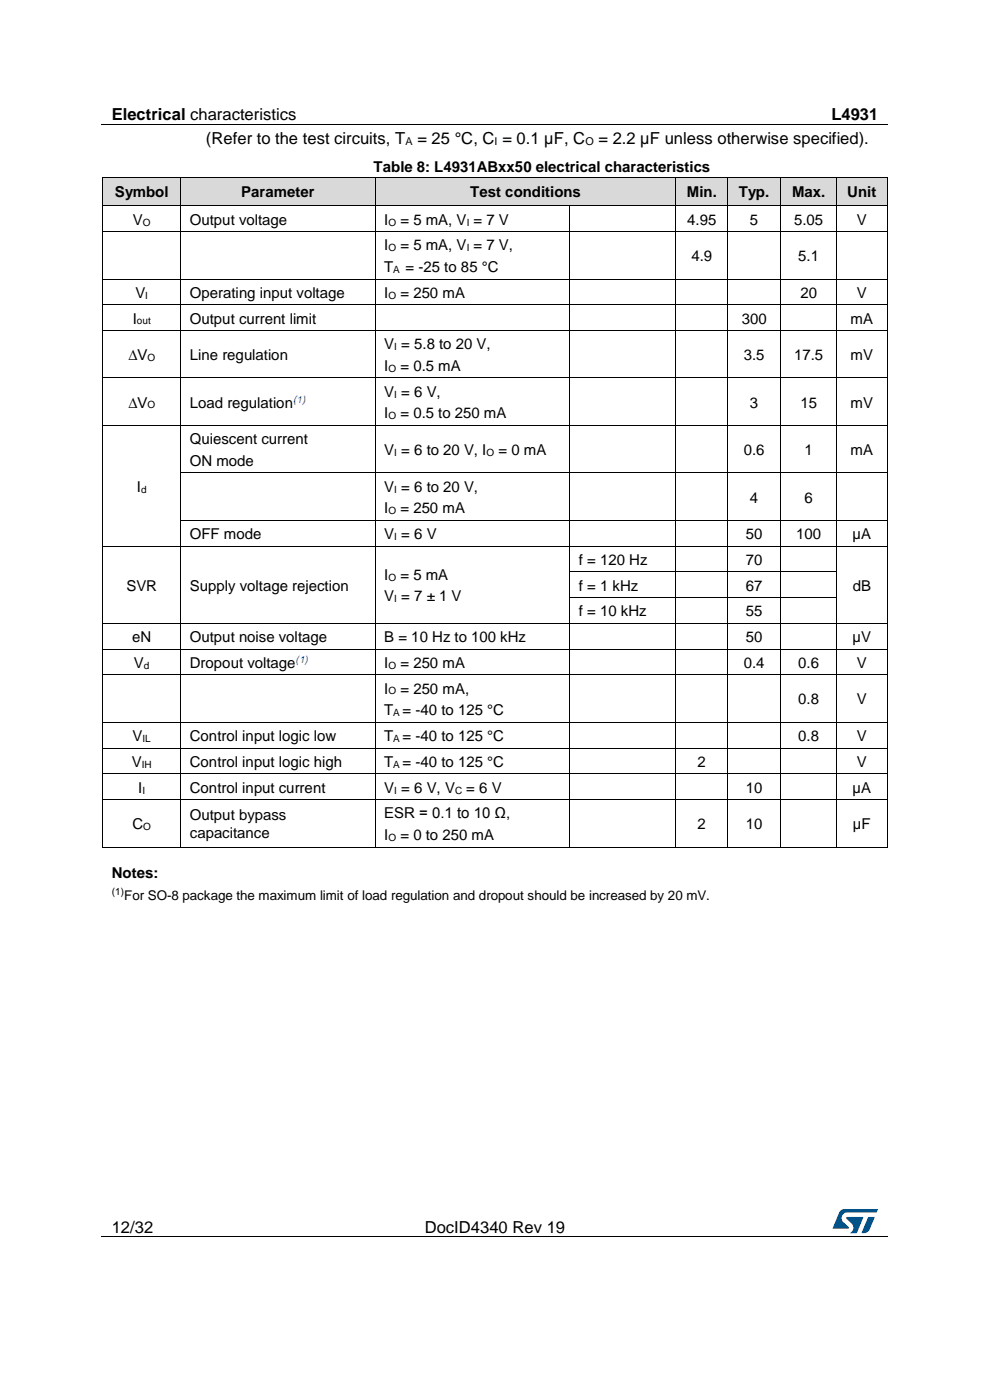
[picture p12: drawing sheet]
<svg xmlns="http://www.w3.org/2000/svg" width="210mm" height="297mm" viewBox="0 0 210 297" stroke-linecap="round" stroke-linejoin="round" font-family="sans-serif">
<path d="M21.5 26.5h166.8M21.5 262.4h166.8" fill="none" stroke="#000" stroke-width=".21"/>
<g fill="#000">
<path d="M105.3 26.4h.1v.1h-.1z" fill-rule="evenodd"/>
<path d="M61.6 262.3h.1v.2h-.1z" fill-rule="evenodd"/>
<path d="M148 262.3h.2v.2h-.2z" fill-rule="evenodd"/>
</g>
<g fill="#005288">
<path d="M178.2 256.9l.6-.4h.4l7 .1-.3 .6h-6.1a1.26 1.26 0 0 0-1.3 1.1 1.26 1.26 0 0 0 .8 1.4l.7 .6v.3l-3.3 .1z"/>
<path d="M184.2 258.2l1.3 .1-1 2.5a1.32 1.32 0 0 1-1.7 .7z"/>
<path d="M179.6 258.2l3.6 .1-1.5 3.3h-1.4a1.35 1.35 0 0 0 .7-1.2 1.35 1.35 0 0 0-.8-1.2l-.6-.6z"/>
</g>
<g fill="#d9d9d9">
<path d="M21.9 37.6h16.4v6h-16.4z" fill-rule="evenodd"/>
<path d="M23.7 37.6h12.8v6h-12.8z" fill-rule="evenodd"/>
<path d="M38.4 37.6h41.2v6h-41.2z" fill-rule="evenodd"/>
<path d="M40.3 37.6h37.4v6h-37.4z" fill-rule="evenodd"/>
<path d="M79.6 37.6h63.7v6h-63.7z" fill-rule="evenodd"/>
<path d="M81.5 37.6h60v6h-60z" fill-rule="evenodd"/>
<path d="M143.4 37.6h10.9v6h-10.9z" fill-rule="evenodd"/>
<path d="M145.3 37.6h7.2v6h-7.2z" fill-rule="evenodd"/>
<path d="M154.4 37.6h11.2v6h-11.2z" fill-rule="evenodd"/>
<path d="M156.3 37.6h7.4v6h-7.4z" fill-rule="evenodd"/>
<path d="M165.7 37.6h11.7v6h-11.7z" fill-rule="evenodd"/>
<path d="M167.5 37.6h8v6h-8z" fill-rule="evenodd"/>
<path d="M177.5 37.6h10.7v6h-10.7z" fill-rule="evenodd"/>
<path d="M179.3 37.6h7.1v6h-7.1z" fill-rule="evenodd"/>
</g>
<g fill="#000">
<path d="M21.7 37.5l.1 .1z" fill-rule="evenodd"/>
<path d="M21.7 37.5l.1 .1z" fill-rule="evenodd"/>
<path d="M38.3 37.5l.1 .1z" fill-rule="evenodd"/>
<path d="M79.6 37.5v.1z" fill-rule="evenodd"/>
<path d="M143.3 37.5l.1 .1z" fill-rule="evenodd"/>
<path d="M154.3 37.5l.1 .1z" fill-rule="evenodd"/>
<path d="M165.6 37.5v.1z" fill-rule="evenodd"/>
<path d="M177.4 37.5l.1 .1z" fill-rule="evenodd"/>
<path d="M188.2 37.5l.1 .1z" fill-rule="evenodd"/>
<path d="M188.2 37.5l.1 .1z" fill-rule="evenodd"/>
<path d="M21.7 43.6h.2v.2h-.2z" fill-rule="evenodd"/>
<path d="M21.7 43.6h.2v.2h-.2z" fill-rule="evenodd"/>
<path d="M21.7 49.1h.2v.1h-.2z" fill-rule="evenodd"/>
<path d="M21.7 59.1h.2v.2h-.2z" fill-rule="evenodd"/>
<path d="M21.9 43.6h.1v.2h-.1z" fill-rule="evenodd"/>
<path d="M38.3 43.6h.1v.2h-.1z" fill-rule="evenodd"/>
<path d="M38.3 49.1h.1v.1h-.1z" fill-rule="evenodd"/>
<path d="M38.3 59.1h.1v.2h-.1z" fill-rule="evenodd"/>
<path d="M38.4 43.6h.2v.2h-.2z" fill-rule="evenodd"/>
<path d="M79.5 43.6h.2v.2h-.2z" fill-rule="evenodd"/>
<path d="M79.5 49.1h.2v.1h-.2z" fill-rule="evenodd"/>
<path d="M79.5 59.1h.2v.2h-.2z" fill-rule="evenodd"/>
<path d="M79.7 43.6h.2v.2h-.2z" fill-rule="evenodd"/>
<path d="M120.8 43.6h.2v.2h-.2z" fill-rule="evenodd"/>
<path d="M120.8 49.1h.2v.1h-.2z" fill-rule="evenodd"/>
<path d="M120.8 59.1h.2v.2h-.2z" fill-rule="evenodd"/>
<path d="M143.2 43.6h.2v.2h-.2z" fill-rule="evenodd"/>
<path d="M143.2 49.1h.2v.1h-.2z" fill-rule="evenodd"/>
<path d="M143.2 59.1h.2v.2h-.2z" fill-rule="evenodd"/>
<path d="M143.4 43.6h.2v.2h-.2z" fill-rule="evenodd"/>
<path d="M154.3 43.6h.2v.2h-.2z" fill-rule="evenodd"/>
<path d="M154.3 49.1h.2v.1h-.2z" fill-rule="evenodd"/>
<path d="M154.3 59.1h.2v.2h-.2z" fill-rule="evenodd"/>
<path d="M154.5 43.6h.1v.2h-.1z" fill-rule="evenodd"/>
<path d="M165.5 43.6h.2v.2h-.2z" fill-rule="evenodd"/>
<path d="M165.5 49.1h.2v.1h-.2z" fill-rule="evenodd"/>
<path d="M165.5 59.1h.2v.2h-.2z" fill-rule="evenodd"/>
<path d="M165.7 43.6h.2v.2h-.2z" fill-rule="evenodd"/>
<path d="M177.3 43.6h.2v.2h-.2z" fill-rule="evenodd"/>
<path d="M177.3 49.1h.2v.1h-.2z" fill-rule="evenodd"/>
<path d="M177.3 59.1h.2v.2h-.2z" fill-rule="evenodd"/>
<path d="M177.5 43.6h.2v.2h-.2z" fill-rule="evenodd"/>
<path d="M188.2 43.6h.1v.2h-.1z" fill-rule="evenodd"/>
<path d="M188.2 43.6h.1v.2h-.1z" fill-rule="evenodd"/>
<path d="M188.2 49.1h.1v.1h-.1z" fill-rule="evenodd"/>
<path d="M188.2 59.1h.1v.2h-.1z" fill-rule="evenodd"/>
<path d="M21.7 64.6h.2v.2h-.2z" fill-rule="evenodd"/>
<path d="M21.7 70.1h.2v.1h-.2z" fill-rule="evenodd"/>
<path d="M38.3 64.6h.1v.2h-.1z" fill-rule="evenodd"/>
<path d="M38.3 70.1h.1v.1h-.1z" fill-rule="evenodd"/>
<path d="M79.5 64.6h.2v.2h-.2z" fill-rule="evenodd"/>
<path d="M79.5 70.1h.2v.1h-.2z" fill-rule="evenodd"/>
<path d="M120.8 64.6h.2v.2h-.2z" fill-rule="evenodd"/>
<path d="M120.8 70.1h.2v.1h-.2z" fill-rule="evenodd"/>
<path d="M143.2 64.6h.2v.2h-.2z" fill-rule="evenodd"/>
<path d="M143.2 70.1h.2v.1h-.2z" fill-rule="evenodd"/>
<path d="M154.3 64.6h.2v.2h-.2z" fill-rule="evenodd"/>
<path d="M154.3 70.1h.2v.1h-.2z" fill-rule="evenodd"/>
<path d="M165.5 64.6h.2v.2h-.2z" fill-rule="evenodd"/>
<path d="M165.5 70.1h.2v.1h-.2z" fill-rule="evenodd"/>
<path d="M177.3 64.6h.2v.2h-.2z" fill-rule="evenodd"/>
<path d="M177.3 70.1h.2v.1h-.2z" fill-rule="evenodd"/>
<path d="M188.2 64.6h.1v.2h-.1z" fill-rule="evenodd"/>
<path d="M188.2 70.1h.1v.1h-.1z" fill-rule="evenodd"/>
<path d="M21.7 80.1h.2v.2h-.2z" fill-rule="evenodd"/>
<path d="M21.7 90.2h.2v.1h-.2z" fill-rule="evenodd"/>
<path d="M38.3 80.1h.1v.2h-.1z" fill-rule="evenodd"/>
<path d="M38.3 90.2h.1v.1h-.1z" fill-rule="evenodd"/>
<path d="M79.5 80.1h.2v.2h-.2z" fill-rule="evenodd"/>
<path d="M79.5 90.2h.2v.1h-.2z" fill-rule="evenodd"/>
<path d="M120.8 80.1h.2v.2h-.2z" fill-rule="evenodd"/>
<path d="M120.8 90.2h.2v.1h-.2z" fill-rule="evenodd"/>
<path d="M143.2 80.1h.2v.2h-.2z" fill-rule="evenodd"/>
<path d="M143.2 90.2h.2v.1h-.2z" fill-rule="evenodd"/>
<path d="M154.3 80.1h.2v.2h-.2z" fill-rule="evenodd"/>
<path d="M154.3 90.2h.2v.1h-.2z" fill-rule="evenodd"/>
<path d="M165.5 80.1h.2v.2h-.2z" fill-rule="evenodd"/>
<path d="M165.5 90.2h.2v.1h-.2z" fill-rule="evenodd"/>
<path d="M177.3 80.1h.2v.2h-.2z" fill-rule="evenodd"/>
<path d="M177.3 90.2h.2v.1h-.2z" fill-rule="evenodd"/>
<path d="M188.2 80.1h.1v.2h-.1z" fill-rule="evenodd"/>
<path d="M188.2 90.2h.1v.1h-.1z" fill-rule="evenodd"/>
<path d="M21.7 100.2h.2v.2h-.2z" fill-rule="evenodd"/>
<path d="M21.7 110.3h.2v.2h-.2z" fill-rule="evenodd"/>
<path d="M21.7 115.8h.2v.1h-.2z" fill-rule="evenodd"/>
<path d="M38.3 100.2h.1v.2h-.1z" fill-rule="evenodd"/>
<path d="M38.3 110.3h.1v.2h-.1z" fill-rule="evenodd"/>
<path d="M38.3 115.8h.1v.1h-.1z" fill-rule="evenodd"/>
<path d="M79.5 100.2h.2v.2h-.2z" fill-rule="evenodd"/>
<path d="M79.5 110.3h.2v.2h-.2z" fill-rule="evenodd"/>
<path d="M79.5 115.8h.2v.1h-.2z" fill-rule="evenodd"/>
<path d="M120.8 100.2h.2v.2h-.2z" fill-rule="evenodd"/>
<path d="M120.8 110.3h.2v.2h-.2z" fill-rule="evenodd"/>
<path d="M120.8 115.8h.2v.1h-.2z" fill-rule="evenodd"/>
<path d="M143.2 100.2h.2v.2h-.2z" fill-rule="evenodd"/>
<path d="M143.2 110.3h.2v.2h-.2z" fill-rule="evenodd"/>
<path d="M143.2 115.8h.2v.1h-.2z" fill-rule="evenodd"/>
<path d="M154.3 100.2h.2v.2h-.2z" fill-rule="evenodd"/>
<path d="M154.3 110.3h.2v.2h-.2z" fill-rule="evenodd"/>
<path d="M154.3 115.8h.2v.1h-.2z" fill-rule="evenodd"/>
<path d="M165.5 100.2h.2v.2h-.2z" fill-rule="evenodd"/>
<path d="M165.5 110.3h.2v.2h-.2z" fill-rule="evenodd"/>
<path d="M165.5 115.8h.2v.1h-.2z" fill-rule="evenodd"/>
<path d="M177.3 100.2h.2v.2h-.2z" fill-rule="evenodd"/>
<path d="M177.3 110.3h.2v.2h-.2z" fill-rule="evenodd"/>
<path d="M177.3 115.8h.2v.1h-.2z" fill-rule="evenodd"/>
<path d="M188.2 100.2h.1v.2h-.1z" fill-rule="evenodd"/>
<path d="M188.2 110.3h.1v.2h-.1z" fill-rule="evenodd"/>
<path d="M188.2 115.8h.1v.1h-.1z" fill-rule="evenodd"/>
<path d="M21.7 121.2h.2v.2h-.2z" fill-rule="evenodd"/>
<path d="M21.7 126.7h.2v.1h-.2z" fill-rule="evenodd"/>
<path d="M21.7 132.2h.2v.2h-.2z" fill-rule="evenodd"/>
<path d="M21.7 137.6h.2v.2h-.2z" fill-rule="evenodd"/>
<path d="M38.3 121.2h.1v.2h-.1z" fill-rule="evenodd"/>
<path d="M38.3 126.7h.1v.1h-.1z" fill-rule="evenodd"/>
<path d="M38.3 132.2h.1v.2h-.1z" fill-rule="evenodd"/>
<path d="M38.3 137.6h.1v.2h-.1z" fill-rule="evenodd"/>
<path d="M79.5 121.2h.2v.2h-.2z" fill-rule="evenodd"/>
<path d="M79.5 126.7h.2v.1h-.2z" fill-rule="evenodd"/>
<path d="M79.5 132.2h.2v.2h-.2z" fill-rule="evenodd"/>
<path d="M79.5 137.6h.2v.2h-.2z" fill-rule="evenodd"/>
<path d="M120.8 121.2h.2v.2h-.2z" fill-rule="evenodd"/>
<path d="M120.8 126.7h.2v.1h-.2z" fill-rule="evenodd"/>
<path d="M120.8 132.2h.2v.2h-.2z" fill-rule="evenodd"/>
<path d="M120.8 137.6h.2v.2h-.2z" fill-rule="evenodd"/>
<path d="M143.2 121.2h.2v.2h-.2z" fill-rule="evenodd"/>
<path d="M143.2 126.7h.2v.1h-.2z" fill-rule="evenodd"/>
<path d="M143.2 132.2h.2v.2h-.2z" fill-rule="evenodd"/>
<path d="M143.2 137.6h.2v.2h-.2z" fill-rule="evenodd"/>
<path d="M154.3 121.2h.2v.2h-.2z" fill-rule="evenodd"/>
<path d="M154.3 126.7h.2v.1h-.2z" fill-rule="evenodd"/>
<path d="M154.3 132.2h.2v.2h-.2z" fill-rule="evenodd"/>
<path d="M154.3 137.6h.2v.2h-.2z" fill-rule="evenodd"/>
<path d="M165.5 121.2h.2v.2h-.2z" fill-rule="evenodd"/>
<path d="M165.5 126.7h.2v.1h-.2z" fill-rule="evenodd"/>
<path d="M165.5 132.2h.2v.2h-.2z" fill-rule="evenodd"/>
<path d="M165.5 137.6h.2v.2h-.2z" fill-rule="evenodd"/>
<path d="M177.3 121.2h.2v.2h-.2z" fill-rule="evenodd"/>
<path d="M177.3 126.7h.2v.1h-.2z" fill-rule="evenodd"/>
<path d="M177.3 132.2h.2v.2h-.2z" fill-rule="evenodd"/>
<path d="M177.3 137.6h.2v.2h-.2z" fill-rule="evenodd"/>
<path d="M188.2 121.2h.1v.2h-.1z" fill-rule="evenodd"/>
<path d="M188.2 126.7h.1v.1h-.1z" fill-rule="evenodd"/>
<path d="M188.2 132.2h.1v.2h-.1z" fill-rule="evenodd"/>
<path d="M188.2 137.6h.1v.2h-.1z" fill-rule="evenodd"/>
<path d="M21.7 143.1h.2v.2h-.2z" fill-rule="evenodd"/>
<path d="M21.7 153.1h.2v.2h-.2z" fill-rule="evenodd"/>
<path d="M21.7 158.6h.2v.2h-.2z" fill-rule="evenodd"/>
<path d="M38.3 143.1h.1v.2h-.1z" fill-rule="evenodd"/>
<path d="M38.3 153.1h.1v.2h-.1z" fill-rule="evenodd"/>
<path d="M38.3 158.6h.1v.2h-.1z" fill-rule="evenodd"/>
<path d="M79.5 143.1h.2v.2h-.2z" fill-rule="evenodd"/>
<path d="M79.5 153.1h.2v.2h-.2z" fill-rule="evenodd"/>
<path d="M79.5 158.6h.2v.2h-.2z" fill-rule="evenodd"/>
<path d="M120.8 143.1h.2v.2h-.2z" fill-rule="evenodd"/>
<path d="M120.8 153.1h.2v.2h-.2z" fill-rule="evenodd"/>
<path d="M120.8 158.6h.2v.2h-.2z" fill-rule="evenodd"/>
<path d="M143.2 143.1h.2v.2h-.2z" fill-rule="evenodd"/>
<path d="M143.2 153.1h.2v.2h-.2z" fill-rule="evenodd"/>
<path d="M143.2 158.6h.2v.2h-.2z" fill-rule="evenodd"/>
<path d="M154.3 143.1h.2v.2h-.2z" fill-rule="evenodd"/>
<path d="M154.3 153.1h.2v.2h-.2z" fill-rule="evenodd"/>
<path d="M154.3 158.6h.2v.2h-.2z" fill-rule="evenodd"/>
<path d="M165.5 143.1h.2v.2h-.2z" fill-rule="evenodd"/>
<path d="M165.5 153.1h.2v.2h-.2z" fill-rule="evenodd"/>
<path d="M165.5 158.6h.2v.2h-.2z" fill-rule="evenodd"/>
<path d="M177.3 143.1h.2v.2h-.2z" fill-rule="evenodd"/>
<path d="M177.3 153.1h.2v.2h-.2z" fill-rule="evenodd"/>
<path d="M177.3 158.6h.2v.2h-.2z" fill-rule="evenodd"/>
<path d="M188.2 143.1h.1v.2h-.1z" fill-rule="evenodd"/>
<path d="M188.2 153.1h.1v.2h-.1z" fill-rule="evenodd"/>
<path d="M188.2 158.6h.1v.2h-.1z" fill-rule="evenodd"/>
<path d="M21.7 164.1h.2v.2h-.2z" fill-rule="evenodd"/>
<path d="M21.7 169.6h.2v.1h-.2z" fill-rule="evenodd"/>
<path d="M21.7 179.6h.2v.2h-.2z" fill-rule="evenodd"/>
<path d="M21.7 179.6h.2v.2h-.2z" fill-rule="evenodd"/>
<path d="M38.3 164.1h.1v.2h-.1z" fill-rule="evenodd"/>
<path d="M38.3 169.6h.1v.1h-.1z" fill-rule="evenodd"/>
<path d="M38.3 179.6h.1v.2h-.1z" fill-rule="evenodd"/>
<path d="M79.5 164.1h.2v.2h-.2z" fill-rule="evenodd"/>
<path d="M79.5 169.6h.2v.1h-.2z" fill-rule="evenodd"/>
<path d="M79.5 179.6h.2v.2h-.2z" fill-rule="evenodd"/>
<path d="M120.8 164.1h.2v.2h-.2z" fill-rule="evenodd"/>
<path d="M120.8 169.6h.2v.1h-.2z" fill-rule="evenodd"/>
<path d="M120.8 179.6h.2v.2h-.2z" fill-rule="evenodd"/>
<path d="M143.2 164.1h.2v.2h-.2z" fill-rule="evenodd"/>
<path d="M143.2 169.6h.2v.1h-.2z" fill-rule="evenodd"/>
<path d="M143.2 179.6h.2v.2h-.2z" fill-rule="evenodd"/>
<path d="M154.3 164.1h.2v.2h-.2z" fill-rule="evenodd"/>
<path d="M154.3 169.6h.2v.1h-.2z" fill-rule="evenodd"/>
<path d="M154.3 179.6h.2v.2h-.2z" fill-rule="evenodd"/>
<path d="M165.5 164.1h.2v.2h-.2z" fill-rule="evenodd"/>
<path d="M165.5 169.6h.2v.1h-.2z" fill-rule="evenodd"/>
<path d="M165.5 179.6h.2v.2h-.2z" fill-rule="evenodd"/>
<path d="M177.3 164.1h.2v.2h-.2z" fill-rule="evenodd"/>
<path d="M177.3 169.6h.2v.1h-.2z" fill-rule="evenodd"/>
<path d="M177.3 179.6h.2v.2h-.2z" fill-rule="evenodd"/>
<path d="M188.2 164.1h.1v.2h-.1z" fill-rule="evenodd"/>
<path d="M188.2 169.6h.1v.1h-.1z" fill-rule="evenodd"/>
<path d="M188.2 179.6h.1v.2h-.1z" fill-rule="evenodd"/>
<path d="M188.2 179.6h.1v.2h-.1z" fill-rule="evenodd"/>
</g>
<g fill="none" stroke="#000" stroke-width=".21">
<path d="M21.8 37.6v6M21.8 37.6h16.5M38.4 37.6v6M38.4 37.6h41.2M79.6 37.6v6M79.6 37.6h63.7M143.3 37.6v6M143.4 37.6h10.9M154.4 37.6v6M154.4 37.6h11.2M165.6 37.6v6M165.6 37.6h11.8"/>
<path d="M177.4 37.6v6M177.5 37.6h10.7M188.3 37.6v6M21.8 43.8v5.3M21.8 49.2v9.9M21.8 59.3v5.3M21.9 49.2h16.4M21.9 59.2h16.4M22 43.7h16.3M38.4 43.8v5.3M38.4 49.2v9.9M38.4 59.3v5.3"/>
<path d="M38.4 49.2h41.1M38.4 59.2h41.1M38.6 43.7h40.9M79.6 43.8v5.3M79.6 49.2v9.9M79.6 59.3v5.3M79.7 49.2h41.1M79.7 59.2h41.1M79.9 43.7h40.9M120.9 43.8v5.3M120.9 49.2v9.9M120.9 59.3v5.3"/>
<path d="M121 43.7h22.2M121 49.2h22.2M121 59.2h22.2M143.3 43.8v5.3M143.3 49.2v9.9M143.3 59.3v5.3M143.4 49.2h10.9M143.4 59.2h10.9M143.6 43.7h10.7M154.4 43.8v5.3M154.4 49.2v9.9M154.4 59.3v5.3"/>
<path d="M154.5 49.2h11M154.5 59.2h11M154.6 43.7h10.9M165.6 43.8v5.3M165.6 49.2v9.9M165.6 59.3v5.3M165.7 49.2h11.6M165.7 59.2h11.6M165.9 43.7h11.4M177.4 43.8v5.3M177.4 49.2v9.9M177.4 59.3v5.3"/>
<path d="M177.5 49.2h10.7M177.5 59.2h10.7M177.7 43.7h10.5M188.3 43.8v5.3M188.3 49.2v9.9M188.3 59.3v5.3M21.8 64.8v5.3M21.8 70.2v9.9M21.9 64.7h16.4M21.9 70.2h16.4M38.4 64.8v5.3M38.4 70.2v9.9"/>
<path d="M38.4 64.7h41.1M38.4 70.2h41.1M79.6 64.8v5.3M79.6 70.2v9.9M79.7 64.7h41.1M79.7 70.2h41.1M120.9 64.8v5.3M120.9 70.2v9.9M121 64.7h22.2M121 70.2h22.2M143.3 64.8v5.3M143.3 70.2v9.9"/>
<path d="M143.4 64.7h10.9M143.4 70.2h10.9M154.4 64.8v5.3M154.4 70.2v9.9M154.5 64.7h11M154.5 70.2h11M165.6 64.8v5.3M165.6 70.2v9.9M165.7 64.7h11.6M165.7 70.2h11.6M177.4 64.8v5.3M177.4 70.2v9.9"/>
<path d="M177.5 64.7h10.7M177.5 70.2h10.7M188.3 64.8v5.3M188.3 70.2v9.9M21.8 80.3v9.9M21.8 90.3v9.9M21.9 80.2h16.4M21.9 90.3h16.4M38.4 80.3v9.9M38.4 90.3v9.9M38.4 80.2h41.1M38.4 90.3h41.1"/>
<path d="M79.6 80.3v9.9M79.6 90.3v9.9M79.7 80.2h41.1M79.7 90.3h41.1M120.9 80.3v9.9M120.9 90.3v9.9M121 80.2h22.2M121 90.3h22.2M143.3 80.3v9.9M143.3 90.3v9.9M143.4 80.2h10.9M143.4 90.3h10.9"/>
<path d="M154.4 80.3v9.9M154.4 90.3v9.9M154.5 80.2h11M154.5 90.3h11M165.6 80.3v9.9M165.6 90.3v9.9M165.7 80.2h11.6M165.7 90.3h11.6M177.4 80.3v9.9M177.4 90.3v9.9M177.5 80.2h10.7M177.5 90.3h10.7"/>
<path d="M188.3 80.3v9.9M188.3 90.3v9.9M21.8 100.4v9.9M21.8 110.5v5.3M21.8 115.9v5.3M21.9 115.8h16.4M38.4 100.4v9.9M38.4 110.5v5.3M38.4 115.9v5.3M38.4 100.3h41.1M38.4 110.4h41.1M38.4 115.8h41.1"/>
<path d="M79.6 100.4v9.9M79.6 110.5v5.3M79.6 115.9v5.3M79.7 100.3h41.1M79.7 110.4h41.1M79.7 115.8h41.1M120.9 100.4v9.9M120.9 110.5v5.3M120.9 115.9v5.3M121 100.3h22.2M121 110.4h22.2M121 115.8h22.2"/>
<path d="M143.3 100.4v9.9M143.3 110.5v5.3M143.3 115.9v5.3M143.4 100.3h10.9M143.4 110.4h10.9M143.4 115.8h10.9M154.4 100.4v9.9M154.4 110.5v5.3M154.4 115.9v5.3M154.5 100.3h11M154.5 110.4h11M154.5 115.8h11"/>
<path d="M165.6 100.4v9.9M165.6 110.5v5.3M165.6 115.9v5.3M165.7 100.3h11.6M165.7 110.4h11.6M165.7 115.8h11.6M177.4 100.4v9.9M177.4 110.5v5.3M177.4 115.9v5.3M177.5 100.3h10.7M177.5 110.4h10.7M177.5 115.8h10.7"/>
<path d="M188.3 100.4v9.9M188.3 110.5v5.3M188.3 115.9v5.3M21.8 121.4v5.3M21.8 126.8v5.4M21.8 132.4v5.2M21.8 137.8v5.3M21.9 132.3h16.4M21.9 137.7h16.4M38.4 121.4v5.3M38.4 126.8v5.4M38.4 132.4v5.2"/>
<path d="M38.4 137.8v5.3M38.4 132.3h41.1M38.4 137.7h41.1M79.6 121.4v5.3M79.6 126.8v5.4M79.6 132.4v5.2M79.6 137.8v5.3M79.7 132.3h41.1M79.7 137.7h41.1M120.9 121.4v5.3M120.9 126.8v5.4M120.9 132.4v5.2"/>
<path d="M120.9 137.8v5.3M121 121.3h22.2M121 126.8h22.2M121 132.3h22.2M121 137.7h22.2M143.3 121.4v5.3M143.3 126.8v5.4M143.3 132.4v5.2M143.3 137.8v5.3M143.4 121.3h10.9M143.4 126.8h10.9M143.4 132.3h10.9"/>
<path d="M143.4 137.7h10.9M154.4 121.4v5.3M154.4 126.8v5.4M154.4 132.4v5.2M154.4 137.8v5.3M154.5 121.3h11M154.5 126.8h11M154.5 132.3h11M154.5 137.7h11M165.6 121.4v5.3M165.6 126.8v5.4M165.6 132.4v5.2"/>
<path d="M165.6 137.8v5.3M165.7 121.3h11.6M165.7 126.8h11.6M165.7 132.3h11.6M165.7 137.7h11.6M177.4 121.4v5.3M177.4 126.8v5.4M177.4 132.4v5.2M177.4 137.8v5.3M177.5 132.3h10.7M177.5 137.7h10.7M188.3 121.4v5.3"/>
<path d="M188.3 126.8v5.4M188.3 132.4v5.2M188.3 137.8v5.3M21.8 143.3v9.8M21.8 153.3v5.3M21.8 158.8v5.3M21.9 143.2h16.4M21.9 153.2h16.4M21.9 158.7h16.4M38.4 143.3v9.8M38.4 153.3v5.3M38.4 158.8v5.3"/>
<path d="M38.4 143.2h41.1M38.4 153.2h41.1M38.4 158.7h41.1M79.6 143.3v9.8M79.6 153.3v5.3M79.6 158.8v5.3M79.7 143.2h41.1M79.7 153.2h41.1M79.7 158.7h41.1M120.9 143.3v9.8M120.9 153.3v5.3M120.9 158.8v5.3"/>
<path d="M121 143.2h22.2M121 153.2h22.2M121 158.7h22.2M143.3 143.3v9.8M143.3 153.3v5.3M143.3 158.8v5.3M143.4 143.2h10.9M143.4 153.2h10.9M143.4 158.7h10.9M154.4 143.3v9.8M154.4 153.3v5.3M154.4 158.8v5.3"/>
<path d="M154.5 143.2h11M154.5 153.2h11M154.5 158.7h11M165.6 143.3v9.8M165.6 153.3v5.3M165.6 158.8v5.3M165.7 143.2h11.6M165.7 153.2h11.6M165.7 158.7h11.6M177.4 143.3v9.8M177.4 153.3v5.3M177.4 158.8v5.3"/>
<path d="M177.5 143.2h10.7M177.5 153.2h10.7M177.5 158.7h10.7M188.3 143.3v9.8M188.3 153.3v5.3M188.3 158.8v5.3M21.8 164.3v5.3M21.8 169.7v9.9M21.9 164.2h16.4M21.9 169.7h16.4M21.9 179.7h16.4M38.4 164.3v5.3"/>
<path d="M38.4 169.7v9.9M38.4 164.2h41.1M38.4 169.7h41.1M38.4 179.7h41.1M79.6 164.3v5.3M79.6 169.7v9.9M79.7 164.2h41.1M79.7 169.7h41.1M79.7 179.7h41.1M120.9 164.3v5.3M120.9 169.7v9.9M121 164.2h22.2"/>
<path d="M121 169.7h22.2M121 179.7h22.2M143.3 164.3v5.3M143.3 169.7v9.9M143.4 164.2h10.9M143.4 169.7h10.9M143.4 179.7h10.9M154.4 164.3v5.3M154.4 169.7v9.9M154.5 164.2h11M154.5 169.7h11M154.5 179.7h11"/>
<path d="M165.6 164.3v5.3M165.6 169.7v9.9M165.7 164.2h11.6M165.7 169.7h11.6M165.7 179.7h11.6M177.4 164.3v5.3M177.4 169.7v9.9M177.5 164.2h10.7M177.5 169.7h10.7M177.5 179.7h10.7M188.3 164.3v5.3M188.3 169.7v9.9"/>
</g>
<g font-size="3.5">
<text x="23.7" y="25.5">Electrical characteristics</text>
<text x="176.4" y="25.5">L4931</text>
<text x="43.7" y="30.6">(Refer to the test circuits, T</text>
<text x="88.5" y="30.6">= 25 °C, C = 0.1 µF, C</text>
<text x="126.9" y="30.6">= 2.2 µF unless otherwise specified).</text>
<text x="23.7" y="261.5">12/32</text>
<text x="90.1" y="261.5">DocID4340 Rev 19</text>
</g>
<g font-size="3.2">
<text x="24.4" y="41.7">Symbol</text>
<text x="51.2" y="41.7">Parameter</text>
<text x="79.3" y="36.4">Table 8: L4931ABxx50 electrical characteristics</text>
<text x="99.8" y="41.7">Test conditions</text>
<text x="145.7" y="41.7">Min.</text>
<text x="156.7" y="41.7">Typ.</text>
<text x="168" y="41.7">Max.</text>
<text x="179.7" y="41.7">Unit</text>
<text x="28.2" y="47.7">V</text>
<text x="40.3" y="47.7">Output voltage</text>
<text x="81.5" y="47.7">I</text>
<text x="84.9" y="47.7">= 5 mA, V = 7 V</text>
<text x="145.8" y="47.7">4.95</text>
<text x="159.1" y="47.7">5</text>
<text x="168.4" y="47.7">5.05</text>
<text x="181.8" y="47.7">V</text>
<text x="81.5" y="53.1">I</text>
<text x="84.9" y="53.1">= 5 mA, V = 7 V,</text>
<text x="81.5" y="57.7">T</text>
<text x="86" y="57.7">= -25 to 85 °C</text>
<text x="146.7" y="55.4">4.9</text>
<text x="169.3" y="55.4">5.1</text>
<text x="28.7" y="63.2">V</text>
<text x="40.3" y="63.2">Operating input voltage</text>
<text x="81.5" y="63.2">I</text>
<text x="84.9" y="63.2">= 250 mA</text>
<text x="169.8" y="63.2">20</text>
<text x="181.8" y="63.2">V</text>
<text x="28.2" y="68.7">I</text>
<text x="40.3" y="68.7">Output current limit</text>
<text x="157.3" y="68.7">300</text>
<text x="180.4" y="68.7">mA</text>
<text x="27.2" y="76.4">∆V</text>
<text x="40.3" y="76.4">Line regulation</text>
<text x="81.5" y="74.1">V = 5.8 to 20 V,</text>
<text x="157.8" y="76.4">3.5</text>
<text x="168.4" y="76.4">17.5</text>
<text x="180.4" y="76.4">mV</text>
<text x="81.5" y="78.7">I</text>
<text x="84.9" y="78.7">= 0.5 mA</text>
<text x="27.2" y="86.5">∆V</text>
<text x="40.3" y="86.5">Load regulation</text>
<text x="81.5" y="84.2">V = 6 V,</text>
<text x="81.5" y="88.8">I</text>
<text x="84.9" y="88.8">= 0.5 to 250 mA</text>
<text x="159.1" y="86.5">3</text>
<text x="169.8" y="86.5">15</text>
<text x="180.4" y="86.5">mV</text>
<text x="40.3" y="94.2">Quiescent current</text>
<text x="40.3" y="98.8">ON mode</text>
<text x="81.5" y="96.5">V = 6 to 20 V, I</text>
<text x="105.8" y="96.5">= 0 mA</text>
<text x="157.8" y="96.5">0.6</text>
<text x="170.6" y="96.5">1</text>
<text x="180.4" y="96.5">mA</text>
<text x="29" y="104.3">I</text>
<text x="81.5" y="104.3">V = 6 to 20 V,</text>
<text x="159.1" y="106.6">4</text>
<text x="170.6" y="106.6">6</text>
<text x="81.5" y="108.9">I</text>
<text x="84.9" y="108.9">= 250 mA</text>
<text x="40.3" y="114.4">OFF mode</text>
<text x="81.5" y="114.4">V = 6 V</text>
<text x="122.8" y="119.8">f = 120 Hz</text>
<text x="158.2" y="114.4">50</text>
<text x="158.2" y="119.8">70</text>
<text x="168.9" y="114.4">100</text>
<text x="180.8" y="114.4">µA</text>
<text x="26.8" y="125.3">SVR</text>
<text x="40.3" y="125.3">Supply voltage rejection</text>
<text x="81.5" y="123">I</text>
<text x="84.9" y="123">= 5 mA</text>
<text x="122.8" y="125.3">f = 1 kHz</text>
<text x="158.2" y="125.3">67</text>
<text x="180.9" y="125.3">dB</text>
<text x="81.5" y="127.6">V = 7 ± 1 V</text>
<text x="122.8" y="130.8">f = 10 kHz</text>
<text x="158.2" y="130.8">55</text>
<text x="28" y="136.2">eN</text>
<text x="40.3" y="136.2">Output noise voltage</text>
<text x="81.5" y="136.2">B = 10 Hz to 100 kHz</text>
<text x="158.2" y="136.2">50</text>
<text x="180.8" y="136.2">µV</text>
<text x="28.4" y="141.7">V</text>
<text x="40.3" y="141.7">Dropout voltage</text>
<text x="81.5" y="141.7">I</text>
<text x="84.9" y="141.7">= 250 mA</text>
<text x="157.8" y="141.7">0.4</text>
<text x="169.3" y="141.7">0.6</text>
<text x="181.8" y="141.7">V</text>
<text x="81.5" y="147.2">I</text>
<text x="84.9" y="147.2">= 250 mA,</text>
<text x="169.3" y="149.5">0.8</text>
<text x="181.8" y="149.5">V</text>
<text x="81.5" y="151.7">T = -40 to 125 °C</text>
<text x="28.1" y="157.3">V</text>
<text x="40.3" y="157.3">Control input logic low</text>
<text x="81.5" y="157.3">T = -40 to 125 °C</text>
<text x="169.3" y="157.3">0.8</text>
<text x="181.8" y="157.3">V</text>
<text x="27.9" y="162.7">V</text>
<text x="40.3" y="162.7">Control input logic high</text>
<text x="81.5" y="162.7">T = -40 to 125 °C</text>
<text x="148" y="162.7">2</text>
<text x="181.8" y="162.7">V</text>
<text x="29.3" y="168.2">I</text>
<text x="40.3" y="168.2">Control input current</text>
<text x="40.3" y="174">Output bypass</text>
<text x="81.5" y="168.2">V = 6 V, V</text>
<text x="81.5" y="173.6">ESR = 0.1 to 10 Ω,</text>
<text x="98.9" y="168.2">= 6 V</text>
<text x="158.2" y="168.2">10</text>
<text x="180.8" y="168.2">µA</text>
<text x="28.1" y="175.9">C</text>
<text x="40.3" y="177.9">capacitance</text>
<text x="81.5" y="178.2">I</text>
<text x="84.9" y="178.2">= 0 to 250 mA</text>
<text x="148" y="175.9">2</text>
<text x="158.2" y="175.9">10</text>
<text x="180.9" y="175.9">µF</text>
<text x="23.7" y="186.2">Notes:</text>
</g>
<text font-size="2.8" x="26.3" y="191">For SO-8 package the maximum limit of load regulation and dropout should be increased by 20 mV.</text>
<g font-size="2.3">
<text x="86" y="30.8">A</text>
<text x="104.9" y="30.8">I</text>
<text x="124.2" y="30.8">O</text>
</g>
<g font-size="2.1">
<text x="30.3" y="47.8">O</text>
<text x="82.4" y="47.8">O</text>
<text x="99" y="47.8">I</text>
<text x="82.4" y="53.3">O</text>
<text x="99" y="53.3">I</text>
<text x="83.4" y="57.9">A</text>
<text x="30.8" y="63.4">I</text>
<text x="82.4" y="63.4">O</text>
<text x="29" y="68.8">out</text>
<text x="31.3" y="76.6">O</text>
<text x="83.6" y="74.3">I</text>
<text x="82.4" y="78.9">O</text>
<text x="31.3" y="86.7">O</text>
<text x="82.4" y="88.9">O</text>
<text x="83.6" y="84.4">I</text>
<text x="83.6" y="96.7">I</text>
<text x="103.2" y="96.7">O</text>
<text x="29.9" y="104.5">d</text>
<text x="83.6" y="104.5">I</text>
<text x="82.4" y="109.1">O</text>
<text x="83.6" y="114.5">I</text>
<text x="82.4" y="123.2">O</text>
<text x="83.6" y="127.7">I</text>
<text x="30.5" y="141.9">d</text>
<text x="82.4" y="141.9">O</text>
<text x="82.4" y="147.3">O</text>
<text x="83.4" y="151.9">A</text>
<text x="30.2" y="157.4">IL</text>
<text x="83.4" y="157.4">A</text>
<text x="30.1" y="162.9">IH</text>
<text x="83.4" y="162.9">A</text>
<text x="30.2" y="168.3">I</text>
<text x="83.6" y="168.3">I</text>
<text x="96.5" y="168.3">C</text>
<text x="30.4" y="176.1">O</text>
<text x="82.4" y="178.4">O</text>
<text x="23.7" y="190">(1)</text>
</g>
<g font-size="2.1" fill="#00f">
<text x="62.2" y="85.4">(1)</text>
<text x="62.7" y="140.6">(1)</text>
</g>
</svg>
